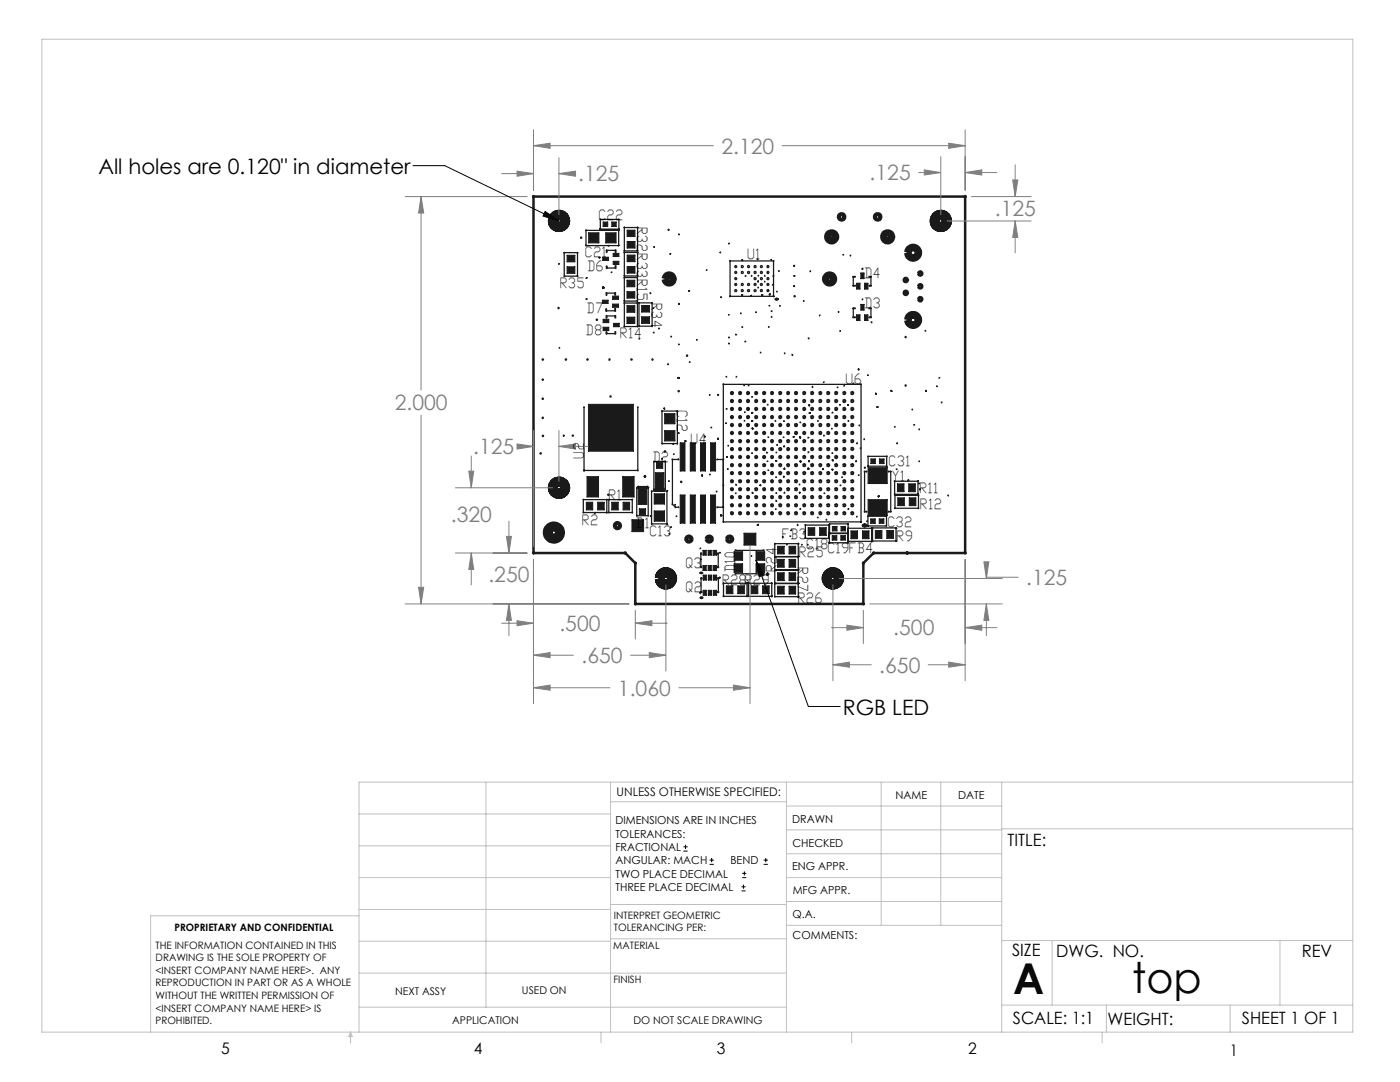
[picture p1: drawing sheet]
<svg xmlns="http://www.w3.org/2000/svg" width="279mm" height="216mm" viewBox="0 0 279 216" stroke-linecap="round" stroke-linejoin="round" font-family="sans-serif">
<g fill="none" stroke="#191924" stroke-width=".2">
<path d="M112.5 50.4h.2zM112.6 55.1v.1zM113.2 53.2h1.5v1.3h-1.5zM113.2 50.9h1.5v1.3h-1.5zM116.9 45.9l.1 .1zM116.9 49l.1 .1zM117 59.7h.1zM117 55.4h.1v.2zM117.5 46.5h2v2h-2zM120.2 59.9h1.2v.6h-1.2zM120.3 51.3h1.1v.7h-1.1zM120.4 44.3h.9v.9h-.9z"/>
<path d="M120.9 46.5h2v2h-2zM122.1 44.3h.9v.9h-.9zM122.3 59.1h1.1v.6h-1.1zM122.4 50.6h1.1v.6h-1.1zM122.4 52.1h1.1v.7h-1.1zM122.7 58.4l.2 .1-.2 .1zM122.8 49.9l.1-.1v.2h-.1zM123.4 45.9l.1 .1zM123.4 49l.1 .1zM125.1 55.9h1.6v1.3h-1.6zM125.1 58.2h1.6v1.3h-1.6zM125.2 53.2h1.5v1.3h-1.5z"/>
<path d="M125.2 48.2h1.5v1.3h-1.5zM125.2 45.9h1.5v1.3h-1.5zM125.2 50.9h1.5v1.3h-1.5zM154.2 56.7v.2zM158.4 53l.2 .1zM161.6 54.1h.2l-.1 .1zM171 56.5h.6v1.2h-.6zM171.8 54.5h.6v1.1h-.6zM172.1 59.7v.1zM172.5 56.5h.7v1.2h-.7zM120.4 63.7h1.1v.7h-1.1zM120.4 65.3h1.1v.7h-1.1z"/>
<path d="M120.9 61.9l.2 .2h-.2zM122.3 60.7h1.1v.6h-1.1zM122.4 64.5h1.2v.7h-1.2zM122.7 61.6l.2 .1h-.2zM125.1 61h1.6v1.3h-1.6zM125.1 63.3h1.6v1.3h-1.6zM128.1 63.2h1.5v1.3h-1.5zM128.1 61h1.5v1.3h-1.5zM130.1 60.4v.1zM163.5 62.9l.2 .1zM164.3 76.2l.2 .1zM171 62.8h.6v1.2h-.6z"/>
<path d="M171.8 60.7h.6v1.2h-.6zM172.5 62.8h.7v1.2h-.7zM117.2 95.1h2.3v4.1h-2.3zM117.4 80.7h9v9.3h-9zM124.3 95.1h2.2v4.1h-2.2zM127.3 97l.1 .1zM127.4 97.5h1.7v3.1h-1.7zM129.2 97v.2zM129.3 97.3h.1zM130.6 98.5h2v2.1h-2zM130.6 97.8l.1 .2zM130.8 94.3h1.7v3.2h-1.7z"/>
<path d="M131 92.3h1.3v1.2h-1.3zM132.1 88.4l.1 .2zM132.5 97.9v.1zM132.6 82.5h2.1v2.1h-2.1zM132.6 85.9h2.1v2.1h-2.1zM132.7 97.6l.1 .1zM133 98h.2zM135.1 88.5l.1 .1zM135.7 88.4h1v5.6h-1zM135.7 98.8h1v5.6h-1zM137.8 88.4h.9v5.6h-.9zM137.8 98.8h.9v5.6h-.9z"/>
<path d="M139.8 88.4h1v5.6h-1zM139.8 98.8h1v5.6h-1zM141.8 88.4h1v5.6h-1zM141.8 98.8h1v5.6h-1zM173.2 93.3h3.9v3.2h-3.9zM173.2 99.7h3.9v3.2h-3.9zM173.8 91.6h.9v.9h-.9zM175.3 99v.1zM175.5 91.6h.9v.9h-.9zM176.9 93l.1 .1zM176.9 91l.1 .1zM178.5 98.6l.1 .1z"/>
<path d="M179.1 96.6h1.3v1.5h-1.3zM179.2 99.3h1.3v1.6h-1.3zM181.4 96.6h1.3v1.5h-1.3zM181.5 99.3h1.3v1.6h-1.3zM183.1 96h.2zM183.2 98.6v.1zM187.9 80.2v.2zM117 100.2h1.3v1.5h-1.3zM119.3 100.2h1.3v1.5h-1.3zM122.1 100.2h1.3v1.5h-1.3zM124.4 100.2h1.3v1.5h-1.3zM126.1 103.7h2.3v2.4h-2.3z"/>
<path d="M127.6 101.5h1.2v1.2h-1.2zM130.6 102h2v2h-2zM133 104.5h.2zM133.8 105.1h.2l-.1 .2zM139.7 109.4l.1 .1zM140.3 109.8h.6v1h-.6zM140.3 112.9h.6v.9h-.6zM140.3 114.8h.7v.9h-.7zM140.3 117.8h.7v1h-.7zM141.3 109.8h.7v1h-.7zM141.3 112.9h.7v.9h-.7zM141.4 114.8h.6v.9h-.6z"/>
<path d="M141.4 117.8h.6v1h-.6zM142.3 109.8h.7v1h-.7zM142.3 112.9h.7v.9h-.7zM142.3 114.8h.7v.9h-.7zM142.3 117.8h.7v1h-.7zM145 116.9h1.3v1.6h-1.3zM146.5 112.5h1.7v1.7h-1.7zM146.5 110.1h1.7v1.7h-1.7zM147.2 116.9h1.4v1.6h-1.4zM148.5 106.4h2.3v2.4h-2.3zM149 116.3l.1 .1zM149 119h.1z"/>
<path d="M149.3 116.3l.1 .2zM149.3 118.9l.1 .2zM149.9 116.9h1.3v1.6h-1.3zM150.9 112.5h1.7v1.7h-1.7zM150.9 110.1h1.7v1.7h-1.7zM152.2 116.9h1.3v1.6h-1.3zM154.6 116.3l.1 .2zM154.6 111l.1 .1zM154.6 113.6l.1 .2zM154.6 119l.1 .1zM155.2 111.6h1.3v1.6h-1.3zM155.2 109h1.3v1.5h-1.3z"/>
<path d="M155.2 114.3h1.3v1.6h-1.3zM155.2 117h1.3v1.5h-1.3zM157.5 111.6h1.3v1.6h-1.3zM157.5 109h1.3v1.5h-1.3zM157.5 114.3h1.3v1.6h-1.3zM157.5 117h1.3v1.5h-1.3zM159.2 113.7l.1 .1zM159.2 111.1h.2zM159.3 113.7v.1zM159.3 116.3v.2zM159.3 111.1v.1zM159.3 116.4v.1z"/>
<path d="M159.3 119v.1zM161.3 105.3h1.3v1.5h-1.3zM163.6 105.3h1.3v1.5h-1.3zM165.6 106.4v.1zM165.6 104.5v.1zM166.1 106.9h.9v.9h-.9zM166.1 105.1h.9v.8h-.9zM167.8 106.9h.9v.9h-.9zM167.9 105.1h.8v.8h-.8zM169.8 105.9h1.3v1.6h-1.3zM172.1 105.9h1.3v1.6h-1.3zM173.1 105h.2z"/>
<path d="M173.8 103.5h.9v.9h-.9zM173.9 105.4h.1zM173.9 108l.1 .1zM174.7 105.9h1.3v1.5h-1.3zM175.5 103.5h.9v.9h-.9zM176.8 103h.2zM177 105.9h1.3v1.5h-1.3zM178.8 105.3v.1zM183.2 101.4l.1 .1z"/>
<circle cx="111.6" cy="52.7" r=".08"/>
<circle cx="115.2" cy="55.1" r=".07"/>
<circle cx="115.3" cy="50.4" r=".07"/>
<circle cx="119.6" cy="51.4" r=".08"/>
<circle cx="119.8" cy="43.8" r=".07"/>
<circle cx="119.8" cy="45.7" r=".07"/>
<circle cx="121" cy="58.5" r=".1"/>
<circle cx="121" cy="58.9" r=".11"/>
<circle cx="121.1" cy="53.1" r=".1"/>
<circle cx="121.1" cy="49.9" r=".1"/>
<circle cx="121.1" cy="53.5" r=".11"/>
<circle cx="121.1" cy="50.3" r=".11"/>
<circle cx="121.4" cy="49" r=".08"/>
<circle cx="122" cy="54.3" r=".08"/>
<circle cx="122.8" cy="58.8" r=".1"/>
<circle cx="122.9" cy="53.1" r=".11"/>
<circle cx="122.9" cy="50.3" r=".11"/>
<circle cx="122.9" cy="53.5" r=".11"/>
<circle cx="123.5" cy="43.8" r=".07"/>
<circle cx="123.5" cy="45.7" r=".07"/>
<circle cx="124.6" cy="45.4" r=".07"/>
<circle cx="124.6" cy="55.4" r=".07"/>
<circle cx="124.6" cy="50.4" r=".07"/>
<circle cx="124.6" cy="55.1" r=".07"/>
<circle cx="124.6" cy="50.1" r=".07"/>
<circle cx="127.2" cy="55.4" r=".07"/>
<circle cx="127.2" cy="45.4" r=".07"/>
<circle cx="127.2" cy="50.4" r=".07"/>
<circle cx="127.2" cy="55.1" r=".07"/>
<circle cx="127.3" cy="50.1" r=".07"/>
<circle cx="129.8" cy="58.5" r=".08"/>
<circle cx="130.5" cy="49.3" r=".08"/>
<circle cx="133.4" cy="45.8" r=".08"/>
<circle cx="133.7" cy="50.7" r=".08"/>
<circle cx="135.5" cy="46.8" r=".09"/>
<circle cx="137.5" cy="58" r=".08"/>
<circle cx="141" cy="53.9" r=".08"/>
<circle cx="143.7" cy="50.4" r=".09"/>
<circle cx="143.9" cy="59.3" r=".09"/>
<circle cx="145.5" cy="48.6" r=".08"/>
<circle cx="145.7" cy="59.1" r=".08"/>
<circle cx="145.7" cy="52.1" r=".09"/>
<circle cx="148.1" cy="51.9" r=".08"/>
<circle cx="148.1" cy="58.8" r=".08"/>
<circle cx="148.8" cy="55.1" r=".08"/>
<circle cx="149.9" cy="59.1" r=".08"/>
<circle cx="150" cy="55.1" r=".08"/>
<circle cx="151.2" cy="51.8" r=".08"/>
<circle cx="151.3" cy="57.4" r=".08"/>
<circle cx="151.3" cy="56.2" r=".08"/>
<circle cx="151.3" cy="55" r=".08"/>
<circle cx="152.1" cy="58.8" r=".08"/>
<circle cx="152.6" cy="56.2" r=".08"/>
<circle cx="152.6" cy="55" r=".09"/>
<circle cx="153.6" cy="58.8" r=".08"/>
<circle cx="153.9" cy="51.9" r=".09"/>
<circle cx="154.4" cy="55.1" r=".08"/>
<circle cx="154.4" cy="52" r=".08"/>
<circle cx="154.4" cy="59.1" r=".08"/>
<circle cx="154.8" cy="59.7" r=".11"/>
<circle cx="155.1" cy="58.2" r=".09"/>
<circle cx="155.2" cy="59.7" r=".11"/>
<circle cx="155.4" cy="54.1" r=".08"/>
<circle cx="158.5" cy="57.1" r=".1"/>
<circle cx="158.5" cy="55.1" r=".08"/>
<circle cx="158.6" cy="59.1" r=".08"/>
<circle cx="168.3" cy="50.8" r=".08"/>
<circle cx="169.7" cy="51" r=".1"/>
<circle cx="170.3" cy="55.2" r=".11"/>
<circle cx="170.3" cy="57" r=".11"/>
<circle cx="170.6" cy="55.2" r=".11"/>
<circle cx="170.6" cy="57" r=".11"/>
<circle cx="172.1" cy="53.6" r=".1"/>
<circle cx="173.5" cy="55.2" r=".11"/>
<circle cx="173.5" cy="57" r=".11"/>
<circle cx="173.8" cy="57" r=".11"/>
<circle cx="173.8" cy="55.2" r=".11"/>
<circle cx="111.6" cy="69.4" r=".08"/>
<circle cx="121" cy="61.7" r=".1"/>
<circle cx="121" cy="66.6" r=".1"/>
<circle cx="121" cy="63" r=".1"/>
<circle cx="121" cy="66.3" r=".1"/>
<circle cx="121" cy="63.4" r=".11"/>
<circle cx="122.8" cy="62" r=".1"/>
<circle cx="122.8" cy="66.6" r=".1"/>
<circle cx="122.8" cy="63" r=".1"/>
<circle cx="122.8" cy="63.3" r=".1"/>
<circle cx="122.8" cy="66.2" r=".1"/>
<circle cx="124.6" cy="65.1" r=".07"/>
<circle cx="124.6" cy="60.1" r=".07"/>
<circle cx="124.6" cy="60.5" r=".07"/>
<circle cx="127.2" cy="65.1" r=".07"/>
<circle cx="127.2" cy="60.1" r=".07"/>
<circle cx="127.2" cy="60.5" r=".07"/>
<circle cx="127.5" cy="60.4" r=".07"/>
<circle cx="127.5" cy="65.1" r=".07"/>
<circle cx="127.6" cy="67.6" r=".09"/>
<circle cx="130.1" cy="65.1" r=".06"/>
<circle cx="130.4" cy="61.5" r=".08"/>
<circle cx="130.5" cy="66.3" r=".08"/>
<circle cx="131.5" cy="65.5" r=".08"/>
<circle cx="133.3" cy="72.7" r=".08"/>
<circle cx="134" cy="67.2" r=".08"/>
<circle cx="135.4" cy="75.4" r=".08"/>
<circle cx="135.5" cy="68.7" r=".08"/>
<circle cx="135.5" cy="60.6" r=".09"/>
<circle cx="137.7" cy="72.2" r=".07"/>
<circle cx="139.1" cy="67.8" r=".09"/>
<circle cx="141.6" cy="78.8" r=".1"/>
<circle cx="143.4" cy="78.8" r=".09"/>
<circle cx="144.4" cy="76.7" r=".08"/>
<circle cx="145" cy="75.2" r=".08"/>
<circle cx="145.5" cy="62.8" r=".08"/>
<circle cx="145.5" cy="68.5" r=".08"/>
<circle cx="145.5" cy="67.3" r=".08"/>
<circle cx="146.9" cy="66.8" r=".08"/>
<circle cx="146.9" cy="75.2" r=".08"/>
<circle cx="147.9" cy="62.5" r=".08"/>
<circle cx="148.1" cy="65.3" r=".08"/>
<circle cx="148.5" cy="76.9" r=".08"/>
<circle cx="148.7" cy="68.1" r=".08"/>
<circle cx="149.4" cy="76.9" r=".1"/>
<circle cx="150.1" cy="79.2" r=".08"/>
<circle cx="150.9" cy="62.3" r=".08"/>
<circle cx="151.8" cy="70.3" r=".08"/>
<circle cx="153.4" cy="65.2" r=".09"/>
<circle cx="153.5" cy="61" r=".08"/>
<circle cx="154" cy="63.2" r=".08"/>
<circle cx="154" cy="62.1" r=".08"/>
<circle cx="155.7" cy="61" r=".08"/>
<circle cx="156.6" cy="70.5" r=".1"/>
<circle cx="158.1" cy="70.8" r=".08"/>
<circle cx="160.4" cy="60.1" r=".09"/>
<circle cx="161.4" cy="67.5" r=".08"/>
<circle cx="162.1" cy="77.2" r=".08"/>
<circle cx="167.2" cy="77.3" r=".08"/>
<circle cx="167.4" cy="62.3" r=".08"/>
<circle cx="167.7" cy="66" r=".08"/>
<circle cx="168.5" cy="77" r=".08"/>
<circle cx="170.3" cy="63.3" r=".1"/>
<circle cx="170.3" cy="61.5" r=".11"/>
<circle cx="170.3" cy="76.6" r=".08"/>
<circle cx="170.6" cy="61.5" r=".11"/>
<circle cx="170.6" cy="63.3" r=".1"/>
<circle cx="171.4" cy="73.7" r=".09"/>
<circle cx="171.8" cy="76.7" r=".09"/>
<circle cx="173.2" cy="74.9" r=".08"/>
<circle cx="173.5" cy="63.3" r=".1"/>
<circle cx="173.5" cy="61.5" r=".11"/>
<circle cx="173.8" cy="63.3" r=".1"/>
<circle cx="173.8" cy="61.5" r=".11"/>
<circle cx="173.9" cy="64.3" r=".08"/>
<circle cx="174.8" cy="78.6" r=".09"/>
<circle cx="177.9" cy="78" r=".08"/>
<circle cx="184.7" cy="66" r=".09"/>
<circle cx="184.8" cy="78" r=".09"/>
<circle cx="187" cy="77.1" r=".08"/>
<circle cx="187.5" cy="75.4" r=".08"/>
<circle cx="112.5" cy="86.9" r=".08"/>
<circle cx="116.4" cy="99.7" r=".06"/>
<circle cx="116.6" cy="81.3" r=".08"/>
<circle cx="116.6" cy="93.9" r=".08"/>
<circle cx="121.1" cy="99.7" r=".07"/>
<circle cx="121.5" cy="99.7" r=".06"/>
<circle cx="126.2" cy="99.7" r=".07"/>
<circle cx="127.1" cy="97.3" r=".06"/>
<circle cx="127.3" cy="81.3" r=".08"/>
<circle cx="127.3" cy="93.9" r=".08"/>
<circle cx="129.4" cy="97.2" r=".07"/>
<circle cx="130.1" cy="98" r=".06"/>
<circle cx="130.5" cy="92.1" r=".07"/>
<circle cx="130.5" cy="97.7" r=".07"/>
<circle cx="130.5" cy="97.6" r=".07"/>
<circle cx="132.1" cy="82" r=".06"/>
<circle cx="132.1" cy="91.5" r=".08"/>
<circle cx="132.6" cy="81.5" r=".08"/>
<circle cx="132.8" cy="92.1" r=".06"/>
<circle cx="133.5" cy="96" r=".08"/>
<circle cx="134.2" cy="91.7" r=".08"/>
<circle cx="134.4" cy="88.5" r=".08"/>
<circle cx="134.5" cy="90.6" r=".08"/>
<circle cx="135.2" cy="82" r=".06"/>
<circle cx="135.4" cy="91.7" r=".08"/>
<circle cx="135.4" cy="86.4" r=".08"/>
<circle cx="136.8" cy="88" r=".08"/>
<circle cx="140.1" cy="94.9" r=".08"/>
<circle cx="140.7" cy="87.1" r=".08"/>
<circle cx="141.7" cy="94.7" r=".08"/>
<circle cx="142" cy="85.3" r=".08"/>
<circle cx="143" cy="98.1" r=".08"/>
<circle cx="143.1" cy="91.7" r=".08"/>
<circle cx="143.3" cy="87.5" r=".08"/>
<circle cx="144.4" cy="91.7" r=".08"/>
<circle cx="144.4" cy="96.8" r=".08"/>
<circle cx="144.9" cy="84.5" r=".08"/>
<circle cx="145" cy="81.6" r=".08"/>
<circle cx="145.1" cy="91.2" r=".08"/>
<circle cx="145.3" cy="93.6" r=".08"/>
<circle cx="145.3" cy="88.9" r=".08"/>
<circle cx="146.8" cy="98.4" r=".08"/>
<circle cx="146.9" cy="96.8" r=".08"/>
<circle cx="148.6" cy="84" r=".08"/>
<circle cx="148.7" cy="82.3" r=".08"/>
<circle cx="150.1" cy="90.4" r=".08"/>
<circle cx="150.1" cy="84" r=".08"/>
<circle cx="150.1" cy="82.4" r=".08"/>
<circle cx="150.2" cy="98.4" r=".09"/>
<circle cx="150.2" cy="85.5" r=".09"/>
<circle cx="151.7" cy="96.8" r=".08"/>
<circle cx="153" cy="90.3" r=".08"/>
<circle cx="153.2" cy="92" r=".07"/>
<circle cx="153.2" cy="80.7" r=".08"/>
<circle cx="153.3" cy="87.2" r=".08"/>
<circle cx="153.3" cy="93.8" r=".08"/>
<circle cx="154.8" cy="84" r=".07"/>
<circle cx="154.9" cy="95.2" r=".08"/>
<circle cx="154.9" cy="100" r=".08"/>
<circle cx="154.9" cy="90.3" r=".08"/>
<circle cx="154.9" cy="92" r=".08"/>
<circle cx="154.9" cy="98.4" r=".08"/>
<circle cx="155.1" cy="88.8" r=".08"/>
<circle cx="156.4" cy="87.2" r=".07"/>
<circle cx="156.4" cy="95.1" r=".08"/>
<circle cx="156.5" cy="84" r=".08"/>
<circle cx="156.5" cy="89.1" r=".08"/>
<circle cx="156.5" cy="93.6" r=".08"/>
<circle cx="156.5" cy="98.4" r=".08"/>
<circle cx="158.4" cy="87.2" r=".08"/>
<circle cx="159.6" cy="96.7" r=".1"/>
<circle cx="159.6" cy="98.3" r=".09"/>
<circle cx="159.7" cy="87.3" r=".08"/>
<circle cx="159.7" cy="84.3" r=".08"/>
<circle cx="159.7" cy="92.1" r=".08"/>
<circle cx="161.3" cy="87.3" r=".08"/>
<circle cx="161.3" cy="93.6" r=".08"/>
<circle cx="161.3" cy="90.2" r=".08"/>
<circle cx="161.5" cy="92" r=".07"/>
<circle cx="161.5" cy="80.9" r=".08"/>
<circle cx="161.6" cy="82.4" r=".08"/>
<circle cx="163.2" cy="84" r=".08"/>
<circle cx="164.2" cy="93.6" r=".08"/>
<circle cx="164.4" cy="86.9" r=".08"/>
<circle cx="164.5" cy="98.4" r=".08"/>
<circle cx="166" cy="85.5" r=".08"/>
<circle cx="166.1" cy="90.4" r=".08"/>
<circle cx="166.1" cy="82.3" r=".08"/>
<circle cx="166.1" cy="93.7" r=".08"/>
<circle cx="166.2" cy="91.8" r=".08"/>
<circle cx="167.7" cy="80.8" r=".08"/>
<circle cx="167.7" cy="96.8" r=".08"/>
<circle cx="168" cy="95.2" r=".08"/>
<circle cx="169.3" cy="80.8" r=".08"/>
<circle cx="169.3" cy="84" r=".08"/>
<circle cx="170.9" cy="92" r=".07"/>
<circle cx="171" cy="88.5" r=".08"/>
<circle cx="171.4" cy="94.8" r=".08"/>
<circle cx="171.5" cy="84.9" r=".08"/>
<circle cx="171.7" cy="89.5" r=".08"/>
<circle cx="172.5" cy="87.7" r=".08"/>
<circle cx="172.6" cy="94.1" r=".08"/>
<circle cx="172.6" cy="93.3" r=".08"/>
<circle cx="172.9" cy="94.1" r=".1"/>
<circle cx="173.2" cy="91.1" r=".07"/>
<circle cx="173.2" cy="93" r=".07"/>
<circle cx="175.1" cy="81.2" r=".08"/>
<circle cx="177.3" cy="94.1" r=".1"/>
<circle cx="177.8" cy="94.1" r=".1"/>
<circle cx="178.5" cy="96" r=".07"/>
<circle cx="178.6" cy="85.2" r=".08"/>
<circle cx="178.6" cy="98.8" r=".07"/>
<circle cx="178.9" cy="93.6" r=".08"/>
<circle cx="179" cy="88.5" r=".08"/>
<circle cx="181.3" cy="95.8" r=".08"/>
<circle cx="182.1" cy="81.7" r=".09"/>
<circle cx="182.4" cy="84.8" r=".08"/>
<circle cx="183.3" cy="98.8" r=".06"/>
<circle cx="183.4" cy="96.5" r=".08"/>
<circle cx="183.4" cy="92" r=".07"/>
<circle cx="183.5" cy="85.7" r=".08"/>
<circle cx="183.6" cy="97.6" r=".08"/>
<circle cx="189.2" cy="98.9" r=".09"/>
<circle cx="116.4" cy="102.3" r=".06"/>
<circle cx="118.7" cy="102.4" r=".08"/>
<circle cx="121.1" cy="102.3" r=".07"/>
<circle cx="121.5" cy="102.3" r=".06"/>
<circle cx="126.2" cy="102.3" r=".07"/>
<circle cx="127.1" cy="102.9" r=".06"/>
<circle cx="129.4" cy="102.9" r=".07"/>
<circle cx="130" cy="103" r=".08"/>
<circle cx="130.1" cy="104.5" r=".06"/>
<circle cx="133.6" cy="106.5" r=".09"/>
<circle cx="134.2" cy="100.6" r=".08"/>
<circle cx="134.7" cy="100.8" r=".08"/>
<circle cx="134.8" cy="101.2" r=".08"/>
<circle cx="135" cy="103" r=".07"/>
<circle cx="135.4" cy="101.2" r=".08"/>
<circle cx="139.7" cy="118.3" r=".08"/>
<circle cx="139.8" cy="114.3" r=".11"/>
<circle cx="139.8" cy="119.3" r=".11"/>
<circle cx="139.9" cy="113.2" r=".11"/>
<circle cx="139.9" cy="110.5" r=".11"/>
<circle cx="139.9" cy="111.6" r=".08"/>
<circle cx="139.9" cy="118.1" r=".1"/>
<circle cx="139.9" cy="115.4" r=".11"/>
<circle cx="140" cy="113.2" r=".11"/>
<circle cx="140" cy="110.5" r=".11"/>
<circle cx="140" cy="118.1" r=".1"/>
<circle cx="140" cy="115.4" r=".11"/>
<circle cx="140.1" cy="114.3" r=".11"/>
<circle cx="140.2" cy="119.3" r=".11"/>
<circle cx="143.1" cy="101.2" r=".08"/>
<circle cx="143.3" cy="113.2" r=".11"/>
<circle cx="143.3" cy="110.5" r=".11"/>
<circle cx="143.3" cy="118.1" r=".1"/>
<circle cx="143.3" cy="115.4" r=".11"/>
<circle cx="143.4" cy="118.1" r=".1"/>
<circle cx="143.4" cy="115.4" r=".11"/>
<circle cx="143.6" cy="115.2" r=".08"/>
<circle cx="143.7" cy="110.3" r=".08"/>
<circle cx="143.9" cy="102.8" r=".08"/>
<circle cx="144.4" cy="104.2" r=".08"/>
<circle cx="144.4" cy="101.2" r=".08"/>
<circle cx="144.4" cy="119" r=".07"/>
<circle cx="144.4" cy="116.4" r=".07"/>
<circle cx="146.8" cy="109.8" r=".1"/>
<circle cx="146.8" cy="114.5" r=".11"/>
<circle cx="150" cy="110.9" r=".08"/>
<circle cx="151.2" cy="104.8" r=".08"/>
<circle cx="152.4" cy="109.8" r=".1"/>
<circle cx="152.4" cy="114.5" r=".11"/>
<circle cx="154" cy="119" r=".07"/>
<circle cx="154" cy="116.4" r=".07"/>
<circle cx="154.6" cy="116.5" r=".06"/>
<circle cx="154.6" cy="113.8" r=".06"/>
<circle cx="154.6" cy="111.1" r=".06"/>
<circle cx="154.6" cy="108.5" r=".06"/>
<circle cx="154.8" cy="101.6" r=".08"/>
<circle cx="156.2" cy="107.1" r=".08"/>
<circle cx="157" cy="108.7" r=".08"/>
<circle cx="157.7" cy="107" r=".08"/>
<circle cx="157.9" cy="105.8" r=".08"/>
<circle cx="159.2" cy="104.8" r=".08"/>
<circle cx="159.3" cy="108.5" r=".07"/>
<circle cx="159.7" cy="101.6" r=".08"/>
<circle cx="160" cy="108.7" r=".08"/>
<circle cx="160.5" cy="106.1" r=".08"/>
<circle cx="160.7" cy="104.7" r=".06"/>
<circle cx="160.7" cy="107.4" r=".06"/>
<circle cx="161.2" cy="108.7" r=".08"/>
<circle cx="163.2" cy="103.2" r=".08"/>
<circle cx="164.9" cy="103.7" r=".08"/>
<circle cx="165.4" cy="107.4" r=".06"/>
<circle cx="165.4" cy="104.8" r=".06"/>
<circle cx="165.5" cy="108.3" r=".07"/>
<circle cx="165.5" cy="106.3" r=".07"/>
<circle cx="169.2" cy="106.3" r=".07"/>
<circle cx="169.2" cy="108.3" r=".07"/>
<circle cx="169.3" cy="106.5" r=".07"/>
<circle cx="169.3" cy="108" r=".07"/>
<circle cx="169.3" cy="104.5" r=".07"/>
<circle cx="169.3" cy="105.4" r=".07"/>
<circle cx="169.3" cy="101.6" r=".08"/>
<circle cx="171" cy="103.1" r=".08"/>
<circle cx="171.8" cy="104.2" r=".1"/>
<circle cx="172.6" cy="102.1" r=".08"/>
<circle cx="172.9" cy="102.1" r=".1"/>
<circle cx="173" cy="104" r=".08"/>
<circle cx="173.2" cy="103" r=".06"/>
<circle cx="174.2" cy="107.9" r=".06"/>
<circle cx="174.2" cy="105.4" r=".06"/>
<circle cx="176.9" cy="105" r=".06"/>
<circle cx="177.3" cy="102.1" r=".1"/>
<circle cx="177.8" cy="102.1" r=".1"/>
<circle cx="178.6" cy="101.4" r=".07"/>
<circle cx="178.8" cy="107.9" r=".07"/>
</g>
<g fill="none" stroke="#191924" stroke-width=".25">
<path d="M112.6 50.4h2.7v4.7h-2.7zM116.9 46h6.6v3h-6.6zM119.8 43.8h3.7v1.9h-3.7zM121.1 50.3v-.3h1.7v.3M122.8 58.8v-.3h-1.8v.3M122.8 53.1v.4h-1.7v-.3M124.6 55.4h2.6v4.7h-2.6zM124.6 45.4h2.6v4.7h-2.6zM124.6 50.4h2.6v4.7h-2.6zM145.7 52.1h8.7v7h-8.7zM170.6 55.2h-.3v1.8h.3M173.5 55.2h.3v1.8h-.3"/>
<path d="M122.8 61.6v.4h-1.8v-.3M122.8 63.4v-.4h-1.8v.4M122.8 66.3v.3h-1.8v-.3M124.6 60.5h2.6v4.7h-2.6zM127.5 60.4h2.6v4.7h-2.6zM144.4 76.7h27.4v27.4h-27.4zM170.6 61.5h-.3v1.8h.3M173.5 61.5h.3v1.8h-.3M116.4 99.7h4.7v2.6h-4.7zM116.6 81.3v12.6h10.7v-12.6M121.5 99.7h4.7v2.6h-4.7zM127.1 97.3h2.3v5.6h-2.3z"/>
<path d="M129.4 97.3l-.2-.2h-1.9l-.2 .2M130 98h3.1v6.5h-3.1zM130.5 92.1h2.3v5.5h-2.3zM132.1 82h3.1v6.5h-3.1zM132.8 97.6l-.3 .3h-1.8l-.2-.2M135.4 91.7h-1.2v8.9l.6 .6h.6M143.1 91.7h1.3M172.9 94.1h-.4v8h.4M173.2 91.1h3.8v1.9h-3.8zM177.3 94.1h.5v8h-.5M178.5 96h4.7v2.6h-4.7zM178.6 98.8h4.7v2.6h-4.7z"/>
<path d="M139.9 110.5v2.7M140 115.4h-.1v2.7h.1M143.1 101.2h1.3M143.3 110.5v2.7M143.3 115.4v2.7M144.4 116.4h4.7v2.6h-4.7zM146.8 109.8h5.6M146.8 114.5h5.6M149.4 116.4h4.6v2.6h-4.6zM154.6 108.5h4.7v5.2h-4.7zM154.6 113.8h4.7v2.6h-4.7zM154.6 116.5h4.7v2.6h-4.7z"/>
<path d="M154.6 111.1h4.7M160.7 104.8h4.7v2.6h-4.7zM165.6 106.5h3.7M169.3 105.4h4.7v2.6h-4.7v-3.5h-3.7l-.1 3.8h3.7v-1.9h-3.7M173.2 103h3.7v2h-3.7zM174.1 105.3h4.7v2.6h-4.7z"/>
<circle cx="106.5" cy="39.2" r=".21"/>
<circle cx="192.6" cy="39.2" r=".2"/>
<circle cx="116" cy="47.4" r=".12"/>
<circle cx="120.4" cy="57.4" r=".13"/>
<circle cx="146.8" cy="53.2" r=".2"/>
<circle cx="146.8" cy="55.6" r=".2"/>
<circle cx="146.8" cy="56.8" r=".2"/>
<circle cx="146.8" cy="58" r=".2"/>
<circle cx="146.8" cy="54.4" r=".21"/>
<circle cx="148.1" cy="56.8" r=".2"/>
<circle cx="148.1" cy="58" r=".2"/>
<circle cx="148.1" cy="53.2" r=".2"/>
<circle cx="148.1" cy="54.4" r=".21"/>
<circle cx="149.4" cy="53.2" r=".2"/>
<circle cx="149.4" cy="56.8" r=".2"/>
<circle cx="149.4" cy="58" r=".2"/>
<circle cx="149.4" cy="54.4" r=".21"/>
<circle cx="150.7" cy="55.6" r=".2"/>
<circle cx="150.7" cy="56.8" r=".2"/>
<circle cx="150.7" cy="58" r=".2"/>
<circle cx="150.7" cy="53.2" r=".2"/>
<circle cx="150.7" cy="54.4" r=".21"/>
<circle cx="152" cy="53.2" r=".19"/>
<circle cx="152" cy="55.6" r=".19"/>
<circle cx="152" cy="56.8" r=".19"/>
<circle cx="152" cy="58" r=".19"/>
<circle cx="152" cy="54.4" r=".2"/>
<circle cx="153.2" cy="56.8" r=".21"/>
<circle cx="153.2" cy="53.2" r=".21"/>
<circle cx="153.2" cy="55.6" r=".21"/>
<circle cx="153.2" cy="58" r=".21"/>
<circle cx="153.2" cy="54.4" r=".22"/>
<circle cx="155" cy="59.7" r=".2"/>
<circle cx="108.3" cy="75.7" r=".12"/>
<circle cx="108.3" cy="71.7" r=".12"/>
<circle cx="108.3" cy="79.6" r=".12"/>
<circle cx="111.5" cy="61.5" r=".13"/>
<circle cx="112.9" cy="71.7" r=".12"/>
<circle cx="117.2" cy="71.7" r=".12"/>
<circle cx="119.1" cy="63.8" r=".13"/>
<circle cx="121.6" cy="71.7" r=".12"/>
<circle cx="121.8" cy="79.1" r=".13"/>
<circle cx="126" cy="71.7" r=".12"/>
<circle cx="130.2" cy="71.7" r=".11"/>
<circle cx="135.5" cy="78.1" r=".13"/>
<circle cx="137.1" cy="70.9" r=".12"/>
<circle cx="180.7" cy="67.3" r=".13"/>
<circle cx="180.7" cy="76.9" r=".13"/>
<circle cx="107.9" cy="90.5" r=".12"/>
<circle cx="108.3" cy="83.4" r=".12"/>
<circle cx="108.4" cy="87" r=".12"/>
<circle cx="114.3" cy="86.9" r=".12"/>
<circle cx="121.4" cy="98.7" r=".11"/>
<circle cx="128.7" cy="95.1" r=".13"/>
<circle cx="132.7" cy="90.1" r=".13"/>
<circle cx="135.9" cy="96.2" r=".13"/>
<circle cx="106.5" cy="110.3" r=".21"/>
<circle cx="124.8" cy="110.3" r=".21"/>
<circle cx="126.8" cy="112.4" r=".21"/>
<circle cx="140" cy="114.3" r=".17"/>
<circle cx="140" cy="119.3" r=".16"/>
<circle cx="153.1" cy="114.6" r=".14"/>
<circle cx="153.3" cy="114.6" r=".15"/>
<circle cx="172.3" cy="104.9" r=".15"/>
<circle cx="172.3" cy="112.4" r=".19"/>
<circle cx="172.9" cy="104.9" r=".15"/>
<circle cx="174.3" cy="110.3" r=".21"/>
<circle cx="181" cy="110.3" r=".21"/>
<circle cx="192.6" cy="110.3" r=".2"/>
<circle cx="126.8" cy="120.5" r=".21"/>
<circle cx="172.3" cy="120.5" r=".2"/>
</g>
<g fill="none" stroke="#191924" stroke-width=".35">
<circle cx="180.8" cy="58.4" r=".25"/>
<circle cx="180.8" cy="55.9" r=".25"/>
<circle cx="183.6" cy="59.7" r=".24"/>
<circle cx="183.6" cy="54.6" r=".24"/>
<circle cx="183.6" cy="57.1" r=".24"/>
<circle cx="146.1" cy="78.4" r=".25"/>
<circle cx="147.7" cy="78.4" r=".25"/>
<circle cx="149.3" cy="78.4" r=".25"/>
<circle cx="150.9" cy="78.4" r=".25"/>
<circle cx="152.5" cy="78.4" r=".25"/>
<circle cx="154.1" cy="78.4" r=".25"/>
<circle cx="155.7" cy="78.4" r=".25"/>
<circle cx="157.3" cy="78.4" r=".25"/>
<circle cx="158.9" cy="78.4" r=".25"/>
<circle cx="160.5" cy="78.4" r=".25"/>
<circle cx="162.1" cy="78.4" r=".25"/>
<circle cx="163.7" cy="78.4" r=".25"/>
<circle cx="165.3" cy="78.4" r=".25"/>
<circle cx="166.9" cy="78.4" r=".25"/>
<circle cx="168.5" cy="78.4" r=".25"/>
<circle cx="170.1" cy="78.4" r=".25"/>
<circle cx="146.1" cy="99.2" r=".25"/>
<circle cx="146.1" cy="80" r=".25"/>
<circle cx="146.1" cy="81.6" r=".25"/>
<circle cx="146.1" cy="97.6" r=".25"/>
<circle cx="146.1" cy="96" r=".25"/>
<circle cx="146.1" cy="89.6" r=".25"/>
<circle cx="146.1" cy="88" r=".25"/>
<circle cx="146.1" cy="92.8" r=".25"/>
<circle cx="146.1" cy="86.4" r=".25"/>
<circle cx="146.1" cy="83.2" r=".25"/>
<circle cx="146.1" cy="94.4" r=".25"/>
<circle cx="146.1" cy="84.8" r=".25"/>
<circle cx="146.1" cy="91.2" r=".25"/>
<circle cx="147.7" cy="80" r=".25"/>
<circle cx="147.7" cy="81.6" r=".25"/>
<circle cx="147.7" cy="99.2" r=".25"/>
<circle cx="147.7" cy="97.6" r=".25"/>
<circle cx="147.7" cy="96" r=".25"/>
<circle cx="147.7" cy="84.8" r=".25"/>
<circle cx="147.7" cy="88" r=".25"/>
<circle cx="147.7" cy="92.8" r=".25"/>
<circle cx="147.7" cy="94.4" r=".25"/>
<circle cx="147.7" cy="86.4" r=".25"/>
<circle cx="147.7" cy="83.2" r=".25"/>
<circle cx="147.7" cy="89.6" r=".25"/>
<circle cx="147.7" cy="91.2" r=".25"/>
<circle cx="149.3" cy="80" r=".25"/>
<circle cx="149.3" cy="81.6" r=".25"/>
<circle cx="149.3" cy="99.2" r=".25"/>
<circle cx="149.3" cy="97.6" r=".25"/>
<circle cx="149.3" cy="96" r=".25"/>
<circle cx="149.3" cy="86.4" r=".25"/>
<circle cx="149.3" cy="83.2" r=".25"/>
<circle cx="149.3" cy="84.8" r=".25"/>
<circle cx="149.3" cy="88" r=".25"/>
<circle cx="149.3" cy="89.6" r=".25"/>
<circle cx="149.3" cy="92.8" r=".25"/>
<circle cx="149.3" cy="94.4" r=".25"/>
<circle cx="149.3" cy="91.2" r=".25"/>
<circle cx="150.9" cy="80" r=".25"/>
<circle cx="150.9" cy="81.6" r=".25"/>
<circle cx="150.9" cy="99.2" r=".25"/>
<circle cx="150.9" cy="96" r=".25"/>
<circle cx="150.9" cy="97.6" r=".25"/>
<circle cx="150.9" cy="88" r=".25"/>
<circle cx="150.9" cy="84.8" r=".25"/>
<circle cx="150.9" cy="89.6" r=".25"/>
<circle cx="150.9" cy="86.4" r=".25"/>
<circle cx="150.9" cy="83.2" r=".25"/>
<circle cx="150.9" cy="92.8" r=".25"/>
<circle cx="150.9" cy="94.4" r=".25"/>
<circle cx="150.9" cy="91.2" r=".25"/>
<circle cx="152.5" cy="97.6" r=".25"/>
<circle cx="152.5" cy="99.2" r=".25"/>
<circle cx="152.5" cy="80" r=".25"/>
<circle cx="152.5" cy="81.6" r=".25"/>
<circle cx="152.5" cy="96" r=".25"/>
<circle cx="152.5" cy="89.6" r=".25"/>
<circle cx="152.5" cy="84.8" r=".25"/>
<circle cx="152.5" cy="88" r=".25"/>
<circle cx="152.5" cy="92.8" r=".25"/>
<circle cx="152.5" cy="94.4" r=".25"/>
<circle cx="152.5" cy="86.4" r=".25"/>
<circle cx="152.5" cy="91.2" r=".25"/>
<circle cx="152.5" cy="83.2" r=".25"/>
<circle cx="154.1" cy="80" r=".25"/>
<circle cx="154.1" cy="81.6" r=".25"/>
<circle cx="154.1" cy="97.6" r=".25"/>
<circle cx="154.1" cy="96" r=".25"/>
<circle cx="154.1" cy="99.2" r=".25"/>
<circle cx="154.1" cy="89.6" r=".25"/>
<circle cx="154.1" cy="88" r=".25"/>
<circle cx="154.1" cy="84.8" r=".25"/>
<circle cx="154.1" cy="92.8" r=".25"/>
<circle cx="154.1" cy="94.4" r=".25"/>
<circle cx="154.1" cy="86.4" r=".25"/>
<circle cx="154.1" cy="91.2" r=".25"/>
<circle cx="154.1" cy="83.2" r=".25"/>
<circle cx="155.7" cy="80" r=".25"/>
<circle cx="155.7" cy="97.6" r=".25"/>
<circle cx="155.7" cy="81.6" r=".25"/>
<circle cx="155.7" cy="99.2" r=".25"/>
<circle cx="155.7" cy="96" r=".25"/>
<circle cx="155.7" cy="92.8" r=".25"/>
<circle cx="155.7" cy="88" r=".25"/>
<circle cx="155.7" cy="89.6" r=".25"/>
<circle cx="155.7" cy="94.4" r=".25"/>
<circle cx="155.7" cy="86.4" r=".25"/>
<circle cx="155.7" cy="83.2" r=".25"/>
<circle cx="155.7" cy="91.2" r=".25"/>
<circle cx="155.7" cy="84.8" r=".25"/>
<circle cx="157.3" cy="99.2" r=".25"/>
<circle cx="157.3" cy="97.6" r=".25"/>
<circle cx="157.3" cy="96" r=".25"/>
<circle cx="157.3" cy="80" r=".25"/>
<circle cx="157.3" cy="81.6" r=".25"/>
<circle cx="157.3" cy="88" r=".25"/>
<circle cx="157.3" cy="86.4" r=".25"/>
<circle cx="157.3" cy="84.8" r=".25"/>
<circle cx="157.3" cy="89.6" r=".25"/>
<circle cx="157.3" cy="94.4" r=".25"/>
<circle cx="157.3" cy="92.8" r=".25"/>
<circle cx="157.3" cy="91.2" r=".25"/>
<circle cx="157.3" cy="83.2" r=".25"/>
<circle cx="158.9" cy="80" r=".25"/>
<circle cx="158.9" cy="96" r=".25"/>
<circle cx="158.9" cy="81.6" r=".25"/>
<circle cx="158.9" cy="97.6" r=".25"/>
<circle cx="158.9" cy="99.2" r=".25"/>
<circle cx="158.9" cy="89.6" r=".25"/>
<circle cx="158.9" cy="83.2" r=".25"/>
<circle cx="158.9" cy="84.8" r=".25"/>
<circle cx="158.9" cy="92.8" r=".25"/>
<circle cx="158.9" cy="94.4" r=".25"/>
<circle cx="158.9" cy="86.4" r=".25"/>
<circle cx="158.9" cy="88" r=".25"/>
<circle cx="158.9" cy="91.2" r=".25"/>
<circle cx="160.5" cy="80" r=".25"/>
<circle cx="160.5" cy="81.6" r=".25"/>
<circle cx="160.5" cy="99.2" r=".25"/>
<circle cx="160.5" cy="96" r=".25"/>
<circle cx="160.5" cy="97.6" r=".25"/>
<circle cx="160.5" cy="88" r=".25"/>
<circle cx="160.5" cy="89.6" r=".25"/>
<circle cx="160.5" cy="92.8" r=".25"/>
<circle cx="160.5" cy="83.2" r=".25"/>
<circle cx="160.5" cy="84.8" r=".25"/>
<circle cx="160.5" cy="91.2" r=".25"/>
<circle cx="160.5" cy="94.4" r=".25"/>
<circle cx="160.5" cy="86.4" r=".25"/>
<circle cx="162.1" cy="96" r=".25"/>
<circle cx="162.1" cy="80" r=".25"/>
<circle cx="162.1" cy="97.6" r=".25"/>
<circle cx="162.1" cy="99.2" r=".25"/>
<circle cx="162.1" cy="81.6" r=".25"/>
<circle cx="162.1" cy="86.4" r=".25"/>
<circle cx="162.1" cy="83.2" r=".25"/>
<circle cx="162.1" cy="84.8" r=".25"/>
<circle cx="162.1" cy="91.2" r=".25"/>
<circle cx="162.1" cy="88" r=".25"/>
<circle cx="162.1" cy="89.6" r=".25"/>
<circle cx="162.1" cy="92.8" r=".25"/>
<circle cx="162.1" cy="94.4" r=".25"/>
<circle cx="163.7" cy="99.2" r=".25"/>
<circle cx="163.7" cy="80" r=".25"/>
<circle cx="163.7" cy="97.6" r=".25"/>
<circle cx="163.7" cy="81.6" r=".25"/>
<circle cx="163.7" cy="96" r=".25"/>
<circle cx="163.7" cy="86.4" r=".25"/>
<circle cx="163.7" cy="88" r=".25"/>
<circle cx="163.7" cy="83.2" r=".25"/>
<circle cx="163.7" cy="84.8" r=".25"/>
<circle cx="163.7" cy="89.6" r=".25"/>
<circle cx="163.7" cy="91.2" r=".25"/>
<circle cx="163.7" cy="92.8" r=".25"/>
<circle cx="163.7" cy="94.4" r=".25"/>
<circle cx="165.3" cy="81.6" r=".25"/>
<circle cx="165.3" cy="96" r=".25"/>
<circle cx="165.3" cy="99.2" r=".25"/>
<circle cx="165.3" cy="97.6" r=".25"/>
<circle cx="165.3" cy="80" r=".25"/>
<circle cx="165.3" cy="86.4" r=".25"/>
<circle cx="165.3" cy="88" r=".25"/>
<circle cx="165.3" cy="89.6" r=".25"/>
<circle cx="165.3" cy="92.8" r=".25"/>
<circle cx="165.3" cy="83.2" r=".25"/>
<circle cx="165.3" cy="84.8" r=".25"/>
<circle cx="165.3" cy="94.4" r=".25"/>
<circle cx="165.3" cy="91.2" r=".25"/>
<circle cx="166.9" cy="96" r=".25"/>
<circle cx="166.9" cy="99.2" r=".25"/>
<circle cx="166.9" cy="80" r=".25"/>
<circle cx="166.9" cy="97.6" r=".25"/>
<circle cx="166.9" cy="81.6" r=".25"/>
<circle cx="166.9" cy="83.2" r=".25"/>
<circle cx="166.9" cy="84.8" r=".25"/>
<circle cx="166.9" cy="88" r=".25"/>
<circle cx="166.9" cy="89.6" r=".25"/>
<circle cx="166.9" cy="91.2" r=".25"/>
<circle cx="166.9" cy="92.8" r=".25"/>
<circle cx="166.9" cy="94.4" r=".25"/>
<circle cx="166.9" cy="86.4" r=".25"/>
<circle cx="168.5" cy="81.6" r=".25"/>
<circle cx="168.5" cy="99.2" r=".25"/>
<circle cx="168.5" cy="80" r=".25"/>
<circle cx="168.5" cy="97.6" r=".25"/>
<circle cx="168.5" cy="96" r=".25"/>
<circle cx="168.5" cy="89.6" r=".25"/>
<circle cx="168.5" cy="83.2" r=".25"/>
<circle cx="168.5" cy="84.8" r=".25"/>
<circle cx="168.5" cy="88" r=".25"/>
<circle cx="168.5" cy="86.4" r=".25"/>
<circle cx="168.5" cy="92.8" r=".25"/>
<circle cx="168.5" cy="94.4" r=".25"/>
<circle cx="168.5" cy="91.2" r=".25"/>
<circle cx="170.1" cy="80" r=".25"/>
<circle cx="170.1" cy="97.6" r=".25"/>
<circle cx="170.1" cy="81.6" r=".25"/>
<circle cx="170.1" cy="99.2" r=".25"/>
<circle cx="170.1" cy="96" r=".25"/>
<circle cx="170.1" cy="86.4" r=".25"/>
<circle cx="170.1" cy="83.2" r=".25"/>
<circle cx="170.1" cy="84.8" r=".25"/>
<circle cx="170.1" cy="88" r=".25"/>
<circle cx="170.1" cy="92.8" r=".25"/>
<circle cx="170.1" cy="94.4" r=".25"/>
<circle cx="170.1" cy="91.2" r=".25"/>
<circle cx="170.1" cy="89.6" r=".25"/>
<circle cx="146.1" cy="100.8" r=".25"/>
<circle cx="146.1" cy="102.4" r=".25"/>
<circle cx="147.7" cy="100.8" r=".25"/>
<circle cx="147.7" cy="102.4" r=".25"/>
<circle cx="149.3" cy="100.8" r=".25"/>
<circle cx="149.3" cy="102.4" r=".25"/>
<circle cx="150.9" cy="102.4" r=".25"/>
<circle cx="150.9" cy="100.8" r=".25"/>
<circle cx="152.5" cy="100.8" r=".25"/>
<circle cx="152.5" cy="102.4" r=".25"/>
<circle cx="153.2" cy="114.5" r=".08"/>
<circle cx="154.1" cy="100.8" r=".25"/>
<circle cx="154.1" cy="102.4" r=".25"/>
<circle cx="155.7" cy="100.8" r=".25"/>
<circle cx="155.7" cy="102.4" r=".25"/>
<circle cx="157.3" cy="100.8" r=".25"/>
<circle cx="157.3" cy="102.4" r=".25"/>
<circle cx="158.9" cy="102.4" r=".25"/>
<circle cx="158.9" cy="100.8" r=".25"/>
<circle cx="160.5" cy="102.4" r=".25"/>
<circle cx="160.5" cy="100.8" r=".25"/>
<circle cx="162.1" cy="100.8" r=".25"/>
<circle cx="162.1" cy="102.4" r=".25"/>
<circle cx="163.7" cy="102.4" r=".25"/>
<circle cx="163.7" cy="100.8" r=".25"/>
<circle cx="165.3" cy="102.4" r=".25"/>
<circle cx="165.3" cy="100.8" r=".25"/>
<circle cx="166.9" cy="100.8" r=".25"/>
<circle cx="166.9" cy="102.4" r=".25"/>
<circle cx="168.5" cy="102.4" r=".25"/>
<circle cx="168.5" cy="100.8" r=".25"/>
<circle cx="170.1" cy="100.8" r=".25"/>
<circle cx="170.1" cy="102.4" r=".25"/>
<circle cx="172.6" cy="104.8" r=".3"/>
</g>
<g fill="none" stroke="#191924" stroke-width=".5">
<path d="M106.5 39.2h86.1v71.1h-18.3l-2 2.1v8.1h-45.5v-8.1l-2-2.1h-18.3z"/>
<circle cx="168" cy="43.3" r=".39"/>
<circle cx="175.2" cy="43.3" r=".39"/>
<circle cx="180.8" cy="55.9" r=".39"/>
<circle cx="180.8" cy="58.4" r=".41"/>
<circle cx="183.6" cy="57.1" r=".41"/>
<circle cx="183.6" cy="54.6" r=".41"/>
<circle cx="183.6" cy="59.7" r=".42"/>
<circle cx="123.2" cy="104.9" r=".37"/>
<circle cx="127.3" cy="104.9" r=".36"/>
<circle cx="137.5" cy="107.6" r=".36"/>
<circle cx="141.5" cy="107.6" r=".36"/>
<circle cx="145.6" cy="107.6" r=".37"/>
<circle cx="149.7" cy="107.6" r=".37"/>
</g>
<g fill="none" stroke="#191924" stroke-width=".7" stroke-linecap="butt">
<circle cx="166" cy="47.3" r=".61"/>
<circle cx="168" cy="43.3" r=".61"/>
<circle cx="175.2" cy="43.3" r=".61"/>
<circle cx="177.1" cy="47.3" r=".61"/>
<circle cx="123.2" cy="104.9" r=".57"/>
<circle cx="137.5" cy="107.6" r=".57"/>
<circle cx="141.5" cy="107.6" r=".57"/>
<circle cx="145.6" cy="107.6" r=".58"/>
</g>
<g fill="none" stroke="#191924" stroke-width="1" stroke-linecap="butt">
<circle cx="182.2" cy="50.4" r=".78"/>
<circle cx="182.2" cy="63.8" r=".78"/>
</g>
<g fill="none" stroke="#191924" stroke-width="1.4" stroke-linecap="butt">
<circle cx="133.5" cy="55.7" r=".83"/>
<circle cx="165.6" cy="55.7" r=".83"/>
<circle cx="166" cy="47.3" r=".8"/>
<circle cx="177.2" cy="47.3" r=".8"/>
<circle cx="182.2" cy="50.4" r="1.11"/>
<circle cx="182.2" cy="63.8" r="1.11"/>
</g>
<g fill="none" stroke="#191924" stroke-width="2" stroke-linecap="butt">
<circle cx="111.6" cy="44.1" r="1.21"/>
<circle cx="187.8" cy="44.1" r="1.21"/>
<circle cx="111.6" cy="97.3" r="1.21"/>
<circle cx="110.5" cy="106.3" r="1.21"/>
<circle cx="132.9" cy="115.4" r="1.23"/>
<circle cx="166.2" cy="115.4" r="1.22"/>
</g>
<g fill="none" stroke="#808080" stroke-width=".2">
<path d="M80.9 39.2h24.3M84 39.2l.6 3.3h-1.1zM84 39.2v38.6M100.1 34.6h6.4M103.2 34.1l3.3 .5-3.3 .6zM106.5 29.1l3.3-.5v1zM106.5 25.9v12.1M106.5 29.1h35.9M111.5 34.6l3.4-.5v1.1zM111.5 31.5v11.3M111.5 34.6h2.3M156.1 29.1h36.5"/>
<path d="M183.3 34.4h4.4M184.5 33.9l3.2 .5-3.2 .5zM187.7 31.3v11.5M189.3 28.6l3.3 .5-3.3 .5zM192.6 34.4l3.3-.5v1zM192.6 25.9v12.1M192.6 34.4h6.4M193.9 39.2h11.9M202.1 35.9h1l-.5 3.3zM202.6 32.9v6.3M189 44.1h16.8M202.6 44.1l.5 3.3h-1z"/>
<path d="M202.6 44.1v6.3M84 82.8v37.7M90.9 97.3h19.4M93.6 94h.9l-.4 3.3zM94.1 91v6.3M103.2 88.6l3.3 .5-3.3 .5zM104.2 89.1h2.3M106.5 85.9v23.2M111.5 89.1l3.4-.5v1zM111.5 85.9v10.2M111.5 89.1h6.4M83.5 117.2h1.1l-.6 3.3z"/>
<path d="M90.9 110.3h14.3M94.1 110.3l.4 3.3h-.9zM94.1 110.3v6.4M101.1 107h1l-.5 3.3zM101.6 104v6.3M106.5 111.6v28.8M132.9 116.7v17.2M149.7 108.8v31.6M166.2 116.7v19.1M167.5 115.4h32.5M192.6 111.6v24.2M196.4 112.1h.9l-.5 3.3z"/>
<path d="M203.2 115.2h-6.4v.2M80.9 120.5h44.6M100.1 124.4h6.4M101.6 120.5l.5 3.3h-1zM101.6 120.5v6.4M103.2 123.9l3.3 .5-3.3 .4zM106.5 130.7l3.3-.5v1zM106.5 137.2l3.3-.5v1zM106.5 130.7h7.9M106.5 137.2h15.2M125.8 130.7h7.1M126.8 124.4l3.3-.5v.9z"/>
<path d="M126.8 121.8v5.7M126.8 124.4h6.3M129.6 130.2l3.3 .5-3.3 .5zM135.5 137.2h14.2M146.4 136.7l3.3 .5-3.3 .5zM165.9 125.2h6.4M166.2 132.6l3.3-.5v1zM166.2 132.6h7.7M169 124.7l3.3 .5-3.3 .6zM172.3 121.8v6.6M173.6 120.5h26.4M185.2 132.6h7.4"/>
<path d="M189.3 132.1l3.3 .5-3.3 .5zM192.6 125.2l3.3-.5v1.1zM192.6 125.2h6.4M196.8 120.5l.5 3.3h-.9zM196.8 120.5v6.4"/>
</g>
<path d="M106.5 29.1l3.3-.5v1zM189.3 28.6l3.3 .5-3.3 .5zM103.2 34.1l3.3 .5-3.3 .6zM111.5 34.6l3.4-.5v1.1zM184.5 33.9l3.2 .5-3.2 .5zM192.6 34.4l3.3-.5v1zM84 39.2l.6 3.3h-1.1zM83.5 117.2h1.1l-.6 3.3zM101.1 107h1l-.5 3.3zM101.6 120.5l.5 3.3h-1zM103.2 123.9l3.3 .5-3.3 .4zM126.8 124.4l3.3-.5v.9zM169 124.7l3.3 .5-3.3 .6zM192.6 125.2l3.3-.5v1.1zM106.5 130.7l3.3-.5v1zM129.6 130.2l3.3 .5-3.3 .5zM166.2 132.6l3.3-.5v1zM189.3 132.1l3.3 .5-3.3 .5zM106.5 137.2l3.3-.5v1zM146.4 136.7l3.3 .5-3.3 .5zM202.6 44.1l.5 3.3h-1zM202.1 35.9h1l-.5 3.3zM196.4 112.1h.9l-.5 3.3zM196.8 120.5l.5 3.3h-.9zM94.1 110.3l.4 3.3h-.9zM93.6 94h.9l-.4 3.3zM103.2 88.6l3.3 .5-3.3 .5zM111.5 89.1l3.4-.5v1z" fill="#808080"/>
<path d="M132.6 82.5v2.1h2.1v-2.1zM132.6 85.9v2.1h2.1v-2.1zM130.6 98.5v2.1h2v-2.1zM130.6 102v2h2v-2zM166.1 105.1v.8h.9v-.8zM167.9 105.1v.8h.8v-.8zM166.1 106.9v.9h.9v-.9zM167.8 106.9v.9h.9v-.9zM117.5 46.5v2h2v-2zM120.9 46.5v2h2v-2zM120.4 44.3v.9h.9v-.9zM122.1 44.3v.9h.9v-.9zM173.8 91.6v.9h.9v-.9zM175.5 91.6v.9h.9v-.9zM173.8 103.5v.9h.9v-.9zM175.5 103.5v.9h.9v-.9zM127.6 101.5v1.2h1.2v-1.2zM127.4 97.5v3.1h1.7v-3.1zM131 92.3v1.2h1.3v-1.2zM130.8 94.3v3.2h1.7v-3.2zM171.8 60.7v1.2h.6v-1.2zM172.5 62.8v1.2h.7v-1.2zM171 62.8v1.2h.6v-1.2zM171.8 54.5v1.1h.6v-1.1zM172.5 56.5v1.2h.7v-1.2zM171 56.5v1.2h.6v-1.2zM120.3 51.3v.7h1.1v-.7zM122.4 50.6v.6h1.1v-.6zM122.4 52.1v.7h1.1v-.7zM120.2 59.9v.6h1.2v-.6zM122.3 59.1v.6h1.1v-.6zM122.3 60.7v.6h1.1v-.6zM122.4 64.5v.7h1.2v-.7zM120.4 65.3v.7h1.1v-.7zM120.4 63.7v.7h1.1v-.7zM146.5 112.5v1.7h1.7v-1.7zM146.5 110.1v1.7h1.7v-1.7zM150.9 110.1v1.7h1.7v-1.7zM150.9 112.5v1.7h1.7v-1.7zM163.6 105.3v1.5h1.3v-1.5zM161.3 105.3v1.5h1.3v-1.5zM169.8 105.9v1.6h1.3v-1.6zM172.1 105.9v1.6h1.3v-1.6zM148.5 106.4v2.4h2.3v-2.4zM126.1 103.7v2.4h2.3v-2.4zM140.3 114.8v.9h.7v-.9zM141.4 114.8v.9h.6v-.9zM142.3 114.8v.9h.7v-.9zM142.3 117.8v1h.7v-1zM141.4 117.8v1h.6v-1zM140.3 117.8v1h.7v-1zM140.3 109.8v1h.6v-1zM141.3 109.8v1h.7v-1zM142.3 109.8v1h.7v-1zM142.3 112.9v.9h.7v-.9zM141.3 112.9v.9h.7v-.9zM140.3 112.9v.9h.6v-.9zM122.1 100.2v1.5h1.3v-1.5zM124.4 100.2v1.5h1.3v-1.5zM117 100.2v1.5h1.3v-1.5zM119.3 100.2v1.5h1.3v-1.5zM174.7 105.9v1.5h1.3v-1.5zM177 105.9v1.5h1.3v-1.5zM179.1 96.6v1.5h1.3v-1.5zM181.4 96.6v1.5h1.3v-1.5zM179.2 99.3v1.6h1.3v-1.6zM181.5 99.3v1.6h1.3v-1.6zM125.1 61v1.3h1.6v-1.3zM125.1 63.3v1.3h1.6v-1.3zM125.1 55.9v1.3h1.6v-1.3zM125.1 58.2v1.3h1.6v-1.3zM155.2 111.6v1.6h1.3v-1.6zM157.5 111.6v1.6h1.3v-1.6zM155.2 109v1.5h1.3v-1.5zM157.5 109v1.5h1.3v-1.5zM155.2 117v1.5h1.3v-1.5zM157.5 117v1.5h1.3v-1.5zM155.2 114.3v1.6h1.3v-1.6zM157.5 114.3v1.6h1.3v-1.6zM145 116.9v1.6h1.3v-1.6zM147.2 116.9v1.6h1.4v-1.6zM149.9 116.9v1.6h1.3v-1.6zM152.2 116.9v1.6h1.3v-1.6zM125.2 48.2v1.3h1.5v-1.3zM125.2 45.9v1.3h1.5v-1.3zM125.2 53.2v1.3h1.5v-1.3zM125.2 50.9v1.3h1.5v-1.3zM128.1 61v1.3h1.5v-1.3zM128.1 63.2v1.3h1.5v-1.3zM113.2 53.2v1.3h1.5v-1.3zM113.2 50.9v1.3h1.5v-1.3zM117.4 80.7v9.3h9v-9.3zM124.3 95.1v4.1h2.2v-4.1zM117.2 95.1v4.1h2.3v-4.1zM135.7 88.4v5.6h1v-5.6zM137.8 88.4v5.6h.9v-5.6zM139.8 88.4v5.6h1v-5.6zM141.8 88.4v5.6h1v-5.6zM141.8 98.8v5.6h1v-5.6zM139.8 98.8v5.6h1v-5.6zM137.8 98.8v5.6h.9v-5.6zM135.7 98.8v5.6h1v-5.6zM173.2 99.7v3.2h3.9v-3.2zM173.2 93.3v3.2h3.9v-3.2z" fill-rule="evenodd" fill="#191924"/>
<g fill="none" stroke="#000" stroke-width=".2">
<path d="M82.4 33.1h6.4l22.7 11M108.8 42.2l2.7 1.9-3.1-1zM150.9 111.8l1.6 2.9-1 .4zM150.9 111.8l10.4 29.2h6.4M136.4 169.8h.8M136.4 169h.8M136.8 168.6v.8M141.6 172.5h.9M141.6 171.6h.9M142 171.2v.8M148 177.8h.8M148 177h.8"/>
<path d="M148.1 175.1h.8M148.1 174.3h.8M148.4 176.5v.8M148.6 173.9v.8M152.4 172.5h.8M152.4 171.6h.8M152.8 171.2v.8"/>
</g>
<g fill="none" stroke="#c0c0c0" stroke-width=".2">
<path d="M8.4 7.8h261.6v198.2h-261.6zM97 156.1v44.9M121.8 156.1v49.9M121.8 160h35.2M157 156.1v49.9M175.9 156.1v28.5M187.7 156.1v28.5M199.9 156.1v49.9M270 156.1h-198.4v49.9M71.6 175.1h50.2M71.6 168.8h50.2M71.6 162.4h50.2"/>
<path d="M157 170.4h42.9M157 165.6h42.9M157 160.8h42.9M157 175.1h42.9M157 179.9h42.9M199.9 165.4h70.1M71.6 194.2h85.4M71.6 187.8h50.2M71.6 181.5h50.2M71.6 182.7h-41.5v23.3M121.8 187.3h35.2M121.8 180.5h35.2"/>
<path d="M157 184.6h42.9M199.9 187.7h70.1M210 187.7v12.9M255.4 187.7v12.9M70 206v2.1M70 206l.3 .8h-.7zM71.6 201h85.4M119.9 206v2.1M170 206v2.1M199.9 200.6h70.1M220 206v2.1M220.8 200.6v5.4"/>
<path d="M245.5 200.6v5.4"/>
</g>
<path d="M150.9 111.8l1.6 2.9-1 .4zM108.8 42.2l2.7 1.9-3.1-1z" fill="#000"/>
<g font-size="8.5">
<text x="202.2" y="198.3">A</text>
<text x="226" y="198.1">top</text>
</g>
<g font-size="4.2">
<text x="19.6" y="34.6">All holes are 0.120&quot; in diameter</text>
<text x="168.2" y="142.6">RGB LED</text>
</g>
<g font-size="4.2" fill="#808080">
<text x="144" y="30.6">2.120</text>
<text x="173.6" y="36">.125</text>
<text x="115.4" y="36.2">.125</text>
<text x="198.5" y="43.1">.125</text>
<text x="78.8" y="81.9">2.000</text>
<text x="94.4" y="90.7">.125</text>
<text x="90" y="104.2">.320</text>
<text x="97.5" y="116.1">.250</text>
<text x="204.8" y="116.7">.125</text>
<text x="111.6" y="125.9">.500</text>
<text x="178.3" y="126.8">.500</text>
<text x="116.1" y="132.3">.650</text>
<text x="175.5" y="134.2">.650</text>
<text x="123.3" y="138.8">1.060</text>
</g>
<g font-size="3.4">
<text x="201.1" y="168.8">TITLE:</text>
<text x="202" y="190.8">SIZE</text>
<text x="210.8" y="190.9">DWG. NO.</text>
<text x="259.8" y="191">REV</text>
<text x="202.1" y="204.4">SCALE: 1:1</text>
<text x="221" y="204.5">WEIGHT:</text>
<text x="247.8" y="204.4">SHEET 1 OF 1</text>
</g>
<g font-size="3.2">
<text x="44.2" y="210.4">5</text>
<text x="94.6" y="210.3">4</text>
<text x="143.1" y="210.4">3</text>
<text x="193.2" y="210.3">2</text>
<text x="245.4" y="210.6">1</text>
</g>
<g font-size="2.8">
<text x="119.6" y="43.9">C22</text>
<text x="127.1" y="45.5" transform="rotate(90 127.1 45.5)">R32</text>
<text x="116.9" y="51.3">C21</text>
<text x="127.1" y="50.7" transform="rotate(90 127.1 50.7)">R33</text>
<text x="149.3" y="51.7">U1</text>
<text x="111.9" y="57.4">R35</text>
<text x="117.4" y="54.1">D6</text>
<text x="127.2" y="55.8" transform="rotate(90 127.2 55.8)">R15</text>
<text x="172.7" y="55.4">D4</text>
<text x="117.3" y="62.4">D7</text>
<text x="130.1" y="60.7" transform="rotate(90 130.1 60.7)">R34</text>
<text x="172.7" y="61.5">D3</text>
<text x="117.1" y="66.8">D8</text>
<text x="123.9" y="67.4">R14</text>
<text x="169" y="76.6">U6</text>
<text x="135.1" y="81.9" transform="rotate(90 135.1 81.9)">C12</text>
<text x="138" y="88.5">U4</text>
<text x="116.5" y="91.4" transform="rotate(-90 116.5 91.4)">U2</text>
<text x="130.5" y="92.1">D2</text>
<text x="177.5" y="93">C31</text>
<text x="121.6" y="99.7">R1</text>
<text x="178.2" y="96">Y1</text>
<text x="183.7" y="98.3">R11</text>
<text x="183.8" y="101.5">R12</text>
<text x="116.3" y="104.8">R2</text>
<text x="127.2" y="105.3">D1</text>
<text x="129.8" y="106.9">C13</text>
<text x="156.2" y="107.5">FB3</text>
<text x="177.3" y="105.2">C32</text>
<text x="179.1" y="108">R9</text>
<text x="137" y="113.3">Q3</text>
<text x="146.7" y="114" transform="rotate(-90 146.7 114)">D10</text>
<text x="154.9" y="114" transform="rotate(-90 154.9 114)">R24</text>
<text x="159.2" y="113.4" transform="rotate(90 159.2 113.4)">R27</text>
<text x="159.6" y="111.1">R25</text>
<text x="161.1" y="109.5">C18</text>
<text x="165.3" y="110.3">C19FB4</text>
<text x="137" y="118">Q2</text>
<text x="144.3" y="116.8">R28R29</text>
<text x="159.4" y="120.4">R26</text>
</g>
<text font-size="2.4" x="123.1" y="158.9">UNLESS OTHERWISE SPECIFIED:</text>
<g font-size="2.2">
<text x="178.7" y="159.4">NAME</text>
<text x="191.2" y="159.4">DATE</text>
<text x="122.8" y="164.5">DIMENSIONS ARE IN INCHES</text>
<text x="122.8" y="167.1">TOLERANCES:</text>
<text x="158.1" y="164.2">DRAWN</text>
<text x="122.8" y="169.8">FRACTIONAL</text>
<text x="122.8" y="172.5">ANGULAR: MACH</text>
<text x="145.8" y="172.5">BEND</text>
<text x="158.1" y="173.7">ENG APPR.</text>
<text x="158.2" y="169.1">CHECKED</text>
<text x="122.8" y="175.1">TWO PLACE DECIMAL</text>
<text x="122.8" y="177.8">THREE PLACE DECIMAL</text>
<text x="158.2" y="178.4">MFG APPR.</text>
<text x="158.2" y="183.2">Q.A.</text>
<text x="158.2" y="187.4">COMMENTS:</text>
</g>
<g font-size="2.1">
<text x="78.8" y="198.5">NEXT ASSY</text>
<text x="104.2" y="198.4">USED ON</text>
<text x="90.2" y="204.3">APPLICATION</text>
<text x="126.4" y="204.3">DO NOT SCALE DRAWING</text>
</g>
<g font-size="2">
<text x="34.8" y="185.7">PROPRIETARY AND CONFIDENTIAL</text>
<text x="122.5" y="183.3">INTERPRET GEOMETRIC</text>
<text x="122.5" y="185.9">TOLERANCING PER:</text>
<text x="31.1" y="189.3">THE INFORMATION CONTAINED IN THIS</text>
<text x="31.1" y="191.8">DRAWING IS THE SOLE PROPERTY OF</text>
<text x="122.4" y="189.4">MATERIAL</text>
<text x="31.1" y="194.3">&lt;INSERT COMPANY NAME HERE&gt;. ANY</text>
<text x="31.1" y="196.8">REPRODUCTION IN PART OR AS A WHOLE</text>
<text x="122.4" y="196.2">FINISH</text>
<text x="31.1" y="199.4">WITHOUT THE WRITTEN PERMISSION OF</text>
<text x="31.1" y="201.9">&lt;INSERT COMPANY NAME HERE&gt; IS</text>
<text x="31.1" y="204.4">PROHIBITED.</text>
</g>
</svg>
